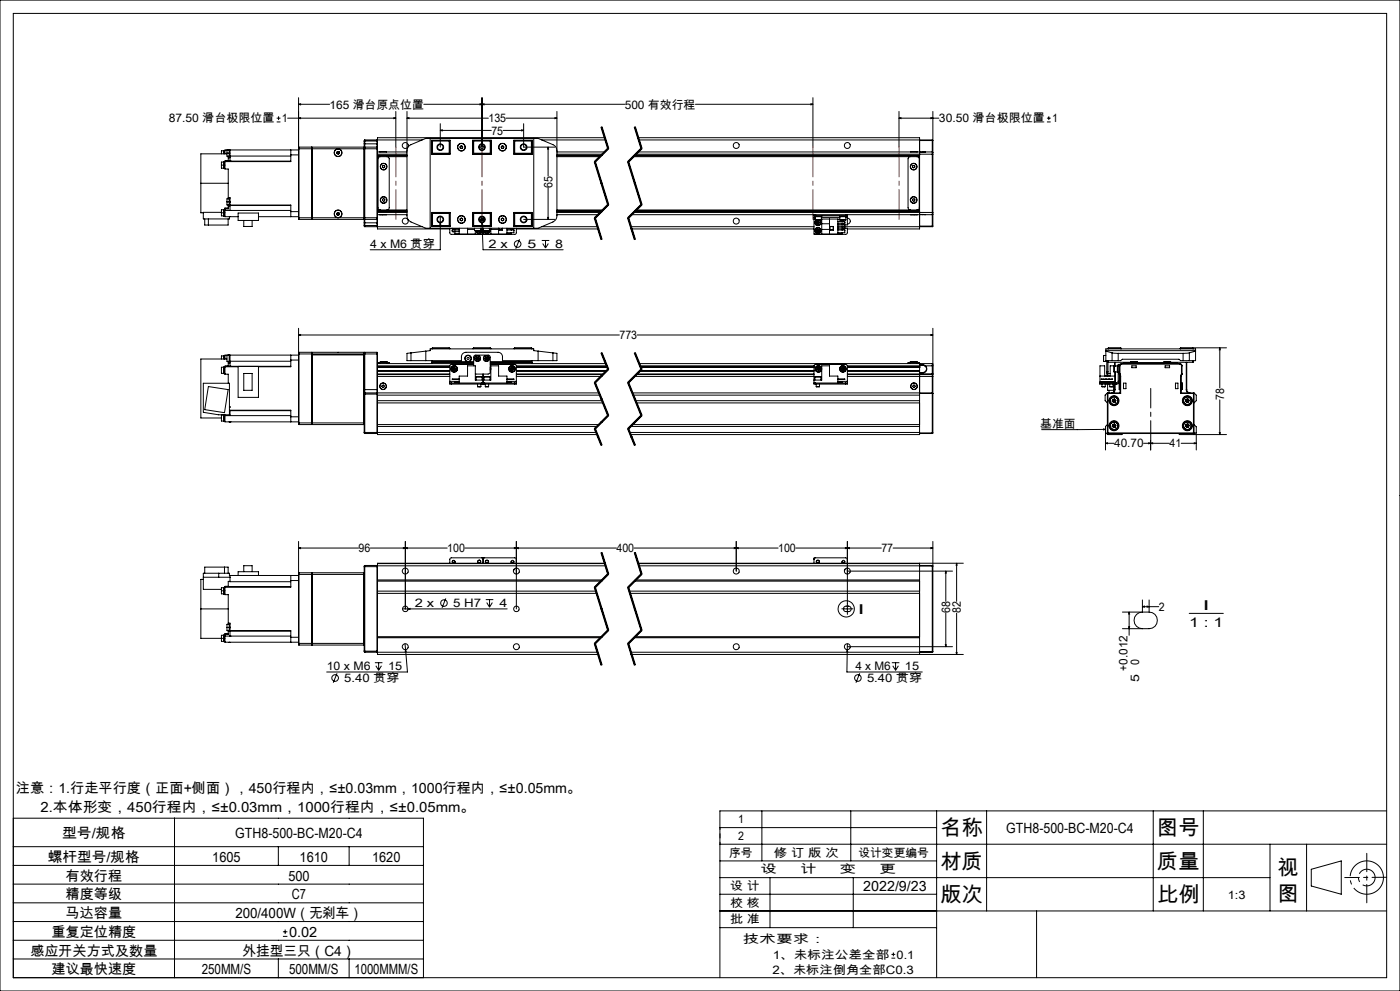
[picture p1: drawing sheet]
<svg xmlns="http://www.w3.org/2000/svg" width="420mm" height="297mm" viewBox="0 0 420 297" stroke-linecap="round" stroke-linejoin="round" font-family="sans-serif">
<g fill="none" stroke="#000" stroke-width=".3">
<path d="M0 0h420v297h-420zM4 4h412v289h-412zM83 36.5h1.1M83 35.4h1.1M83.6 34.9v1.1M86.3 35.4h32.4M89.6 31.3l.6-.2v.3zM89.6 29.3v36M89.6 31.3h9.3M89.6 35.4l.6-.1v.3zM118.1 35.3l.6 .1-.6 .2zM118.7 33.4v10.7"/>
<path d="M122.1 35.4l.6-.1v.3zM122.1 33.4v31.6l.3 .8 .9 .7 4.4 1.9h33.7l4.5-1.9 .6-.4 .4-.7 .2-.7v-31.3M122.1 35.4h24.4M127.1 31.3h60.3M132.1 39.1l.6-.2v.3zM132.1 37.1v7M132.1 39.1h15.3M144 31.1l.6 .2-.6 .1zM144.6 31.3l.6-.2v.3zM144.6 29.3v14.8M151 39.1h6.1M151.8 35.4h15.3"/>
<path d="M156.5 38.9l.6 .2-.6 .1zM157.1 37.1v7h9.3M166.5 35.3l.6 .1-.6 .2zM180.3 38.1l2 6.5M180.5 38.1l2 6.4-4 4 4 12.8-4 4 2 6.5M180.6 38l1 3.2M190.3 38.1l2 6.5M190.5 38.1l2 6.4-4 4 4 12.8-4 4 2 6.5M190.6 38l2 6.4M208.6 31.3h35.3M243.3 31.1l.6 .2-.6 .1zM243.9 29.3v14.8"/>
<path d="M269.7 35.4l.6-.1v.3zM269.7 35.4h12M269.7 33.4v10.7M279.3 35.3l.6 .1-.6 .2zM279.9 33.4v12.3M314.1 36.5h1.1M314.1 35.4h1.1M314.6 34.9v1.1M60.3 54.9v8.9h.7M60.3 54.9h8.2M66.4 49.5v.9h.7M66.4 49.5h1.1"/>
<path d="M67.1 48.6h-.7v.9M67.1 45.1v1M67.3 48.5v2h.2M67.3 45.1v1M67.5 48.5h-.4v2h.2M67.5 45.1l-1.1 .1v.9M68.1 46.1h-7.8v8.8M68.1 45.9v.9h.7M68.1 45.9h.9M68.5 59.2h.5v1.3M68.5 59.2v.4M68.5 47.3v.9h-1"/>
<path d="M68.5 46.8v.5M68.5 44.9v.1M68.5 47.3h.5M68.8 59.6h-.7v.9M68.8 44.9v2h.2M68.8 45h-.7v.9M69 59.5h-.2v2h.2M69 48.3h.1M69 47.3v1M69 44.9v1.9M69 46.8v.5M69 46.8h18.2"/>
<path d="M87.2 46.4h2.4M87.2 44.9v1.5M87.2 46.4v2h-19.7M87.2 48.3h-19.7v2.4h1v8.5M89.6 44.9h-22.1v1.2M89.7 44.1v21.7M89.7 44.1l-.1 .5h23.6M89.7 44.1h3.8M93.5 44.1v21.7M93.5 44.1l.1 .1M93.6 44.2v.4M93.6 44.6v20.7"/>
<path d="M93.6 44.2h.1M93.6 44.6v-.5h15.6v21.7h-15.6v-.5M101.1 45.6v.4M101.1 46l.4 .1M101.4 45.4l.3 .1M101.4 45.4l-.3 .2M101.7 45.5l.1 .4M101.8 45.9l-.3 .2M109.2 44.2h.1M109.3 44.3v21.3M109.3 43.1v1.1M109.3 44.2v.1"/>
<path d="M109.3 42.3h3.9M109.3 43.1h3.9M109.4 44.1v21.7M109.4 41.9v2.2M109.4 44.1h3.7M109.4 41.9l-.1 1.2M109.4 41.9h3.7M109.4 44.1l-.1 .2M113.1 44.1v21.7M113.1 41.9v2.2M113.1 44.1l.1 .2M113.1 41.9l.1 .2"/>
<path d="M113.2 44.3v.3M113.2 44.6v20.7M113.2 47h8.9M113.2 46.6h8.9M113.2 45.5h8.9M113.2 41.9h13.4M113.2 46.2h8.9M113.9 45.5h2M114.1 47l-.4 .1-.3 .4v14.9l.3 .4 .4 .1M114.8 49.7l.3-.1 .3 .2v.4l-.4 .1-.3-.2zM114.8 59.7l.4-.2 .3 .3-.1 .4-.4 .1-.3-.3zM116.1 47l.5 .1 .2 .5v14.7l-.2 .5-.5 .1"/>
<path d="M122.1 45.2l.3-1.1 .6-.6 4.7-2h33.7l4.8 2 .6 .6 .3 1.1M129 41.5v26.9M129.5 45.5h.1M129.5 42h5.5v4.2h-5.5zM129.6 42.3v3.9M129.6 42.3h5.2M129.8 42.1v4M129.8 42.1h5.2M129.8 46.1h5.2M129.8 42.1l-.2 .2M134.8 42.3l.1-.2v4l-.1-.2M134.8 45.9h-5.2l.2 .2"/>
<path d="M134.8 42.3v3.6M138.1 44.3l.3 .2M138.1 43.9v.4M138.4 43.7l.3 .2M138.4 43.7l-.3 .2M138.7 44.3l-.3 .2M138.7 43.9v.4M141.8 42h5.6v4.2h-5.6zM141.8 42.1h5.6M141.8 46.1h5.6M142.1 42.3v3.6M142.1 42.3l-.2-.2v4l.2-.2"/>
<path d="M142.1 45.9h5M142.1 42.3h5M147.1 42.3l.1-.2v4l-.1-.2M147.1 42.3v3.6M150.4 44.3l.3 .2M150.4 43.9v.4M150.7 43.7l.4 .2M150.7 43.7l-.3 .2M151.1 44.3l-.4 .2M151.1 43.9v.4M154.2 42h5.5v4.2h-5.5zM154.2 42.1h5.2"/>
<path d="M154.2 46.1h5.2M154.4 42.3v3.6M154.4 42.3l-.1-.2v4l.1-.2M154.4 45.9h5.2l-.2 .2M154.4 42.3h5.2M159.4 42.1v4M159.4 42.1l.2 .2M159.6 42.3v3.9M159.6 45.5h.1M160.1 41.5v26.9M162.5 41.9h19.1M164.4 44.1v8.7"/>
<path d="M164.4 56.3v9.5M164.4 44.1l.2 .6h-.3zM167.1 47h12.9M167.1 46.6h13.2M167.1 45.5h14.3M167.1 46.2h13.7M167.1 46.6h13.3M178.3 48.6l4 12.8M178.6 48.4l4 12.9M181.4 41.3h-68.2v3M181.6 41.2l1 3.2zM182.3 44.4l-4 4"/>
<path d="M182.6 44.6l-4 4M188.3 48.6l4 12.8M188.6 48.4l4 12.9M190 47h85.9M190.3 46.6h85.6M190.4 46.6h85.5M190.7 46.2h89M191.4 41.3h84.5v4.9M191.4 45.5h85.5M191.6 41.9h88.1M192.3 44.4l-4 4M192.6 44.6l-4 4"/>
<path d="M273.1 47l-.5 .1-.2 .5v14.7l.2 .5 .5 .1M273.3 45.5h-.1M273.3 45.5h1.9M273.8 49.7l.3-.1 .4 .2-.1 .4-.3 .1-.3-.2zM273.9 59.7l.3-.1 .3 .3-.2 .4h-.3l-.3-.3zM275.1 47l.4 .1 .3 .4v14.9l-.3 .4-.4 .1M275.9 46.2v17.5M275.9 42.1h3.8M276.9 45.6h-1v.6M276.9 45.5h.7M276.9 45.5v.1M277.6 45.5l-.7 .1"/>
<path d="M277.6 45.5h2.1M279.7 46.2h.2M279.7 45.5v.7M279.7 45.5l.2 .2M279.7 41.9v.2M279.7 41.9l.2 .1-.2 .1M279.7 42.1v3.4M279.7 46.2v17.5M279.9 45.7v.5M279.9 46.2v17.5M61.4 65.6v1.8h7v-1.8M62.5 65.6v1.8"/>
<path d="M66.4 63.8v.9h.7M66.4 63.6h-5.4v2h7.8v-.7h.2M66.4 63.8h1.1M67.1 62.9h-.7v.9M67.3 62.8v2M67.5 62.8h-.4v2h.4M67.5 63.1h19.7M68.1 60.5v.9h.7M68.1 60.5h.9M68.5 61.7v.9h-1M68.5 62.3h-1v2.6h3.9M68.5 61.4v.3"/>
<path d="M68.5 61.7h.5M69 60.5v1M69 61.5v.1M69 63.1h.1M69 61.7v1.4M69 60.5h.1M69 61.6v.1M69 61.5h18.2v1.9M69 61.6h18.2M71.4 63.8h6.1v2.3h-6.1zM73.1 66.1v1.8h2.5v-1.8M77.5 64.9h12.1"/>
<path d="M87.2 63.4v1.5M87.2 63.4h2.4M89.6 65.3l.1 .5M89.6 65.3h23.6M89.7 65.8h3.8M93.6 65.3v.4M93.6 65.7h.1M93.6 65.7l-.1 .1M101 64.1l.2 .3M101.2 64.4h.4M101.3 63.7l.3 .1M101.3 63.7l-.3 .4"/>
<path d="M101.6 63.8l.2 .3M101.8 64.1l-.2 .3M109.2 65.7h.1M109.3 65.7v1.1M109.3 65.6v.1M109.3 66.8l.1 1.1M109.3 67.5h3.9M109.3 65.6l.1 .2M109.3 66.8h3.9M109.4 65.8v2.1M109.4 65.8h3.7M109.4 67.9h3.7"/>
<path d="M113.1 65.8v2.1M113.2 65.3v.3M113.2 65.6v3h21.7M113.2 62.9h8.9M113.2 63.2h8.9M113.2 64.3h8.9M113.2 67.9h13.4M113.2 63.7h8.9M113.2 63.3h8.9M113.2 65.6l-.1 .2M113.2 67.8l-.1 .1M113.9 64.3h2"/>
<path d="M129.5 64.3h.1M129.5 63.7h5.5v4.2h-5.5zM129.6 63.7v3.9M129.6 67.6h5.2M129.6 67.6l.2 .2M129.8 63.8v4M129.8 67.8h5.2M129.8 63.8h5.2M129.8 63.8l-.2 .1h5.2M132.1 66.6l.1 .6h-.3zM132.1 64.9v10h-21M134.8 63.9l.1-.1v4l-.1-.2"/>
<path d="M134.8 63.9v3.7M134.9 68.4v1.4l.4 .4h19.2l.4-.4v-1.4M135.7 68.4v.2h2.1M135.9 69.4h.4M136.5 68.6v.3a.41 .41 0 0 0-.4-.3 .41 .41 0 0 0-.4 .3M136.5 69.4v.7h1.3M137.8 68.4v1.8M137.8 68.9h-2.1v.5h2.1M138.1 66l.3 .1M138.1 65.6v.4M138.4 65.4l.3 .2M138.4 65.4l-.3 .2"/>
<path d="M138.7 66l-.3 .1M138.7 65.6v.4M140.3 68.4v1.8M140.3 68.8h2M141.8 63.7h5.6v4.2h-5.6zM141.8 67.8h5.6M141.8 63.8h5.6M142.1 63.9v3.7M142.1 67.8v.1M142.1 63.9l-.2-.1v4l.2-.2M142.1 63.9h5M142.1 67.6h5"/>
<path d="M142.3 69.1h.1M142.3 69.1h1.8M142.3 68.4v.7M142.6 69.1v1.1M142.8 67.8v.1M143.3 69.1l.1 .3M143.4 69.4l.5 .2M143.7 69.1l-.3 .3M143.8 69.1l.1 .5M143.9 69.1l.4 .1M144.1 69.1h-1.7M144.1 68.4v.7"/>
<path d="M144.1 68.9l.2 .3M144.2 65.9h.3M144.2 66l.3 .2M144.3 69.2l-.4 .4M144.3 66l.1 .1M144.3 68.4a.88 .88 0 0 1-.2 1.4 .88 .88 0 0 1-1.3-.7 .9 .9 0 0 0 1.3 .8 .9 .9 0 0 0 .3-1.5M144.5 65.9h-.3M144.5 65.6h.5M144.5 65.4v.5M144.6 64.9v1.7M144.6 66.6l.2 .6h-.3zM144.6 66.6l.3 8.3h24"/>
<path d="M144.7 70.2h-.3M144.9 65.5v.5M144.9 68.4v1.8M145 69.1h.1M145 69.1h1.8M145 68.4v.7M145.2 70.2h.2M145.2 69.1l.2 .5M145.7 69.1v.3M145.7 69.4l.5 .2M146 69.1l-.3 .3M146.1 69.1l.1 .5"/>
<path d="M146.2 69.1l.3 .2M146.4 67.8v.1M146.5 69.1v.2M146.5 69.3l-.3 .3M146.8 69.1h-1.7M146.8 68.5a.9 .9 0 0 1-.2 1.3 .9 .9 0 0 1-1.2-.2M146.8 68.6a.88 .88 0 0 1-.2 1.2 .88 .88 0 0 1-1.2-.2M146.8 68.4v.7M147.1 63.9l.1-.1v4.1M147.1 63.9v3.7M147.1 67.8v.1M147.1 67.6l.1 .2"/>
<path d="M147.2 68.4v1.8M147.2 68.8h2.4M149.6 68.4v1.8M149.6 68.4v.5h1.1v-.5M149.7 68.4v.5M150.4 66l.3 .1M150.4 65.6v.4M150.7 65.4l.4 .2M150.7 65.4l-.3 .2M151.1 66l-.4 .1M151.1 65.6v.4M152.1 68.4v1.8"/>
<path d="M152.1 68.9h2.1v.8h-2.1M153.4 68.6v.3a.41 .41 0 0 1 .3-.3 .41 .41 0 0 1 .4 .3M153.4 69.7v.4h-1.3M154.2 69v.2M154.2 63.7h5.5v4.2h-5.5zM154.2 68.4v.2h-2.1M154.2 67.8h5.2M154.2 63.8h5.2M154.4 63.9v3.7M154.4 63.9l-.1-.1v4l.1-.2M154.4 67.6h5.2M154.9 68.6h24.6"/>
<path d="M155.9 71.7l-1.2 2.8M157.1 65.8h9.3M159.4 63.8v4M159.4 63.8l.2 .1h-5.2M159.6 67.6l-.2 .2M159.6 63.7v3.9M159.6 64.3h.1M162.5 67.9h16.7M162.5 72.1h2.3M162.8 73l.9 1.3M163.7 72.1v2.2M164.3 65.2h.3l-.2 .6z"/>
<path d="M164.5 73l-.8 1.3M167.1 62.9h13.8M167.1 63.2h13.5M167.1 64.3h12.4M167.1 63.7h13M167.1 63.3h13.4M178.3 65.4l2 6.4M178.6 65.3l2 6.4M182.3 61.2l-4 4M182.6 61.5l-4 4M188.3 65.4l2 6.4M188.6 65.3l2 6.4"/>
<path d="M189.2 67.9h55M189.4 64.3h54.8M189.4 68.6h54.8M190.1 63.7h89.6M190.5 63.3h85.4M190.6 63.2h85.3M190.9 62.9h85M192.3 61.2l-4 4M192.6 61.5l-4 4M244.2 64.3h.5M244.2 64.7h.5M244.2 64.7v.5"/>
<path d="M244.2 65.2v5h9.6l.4-.3v-1.5h-.8M244.2 64.3v.4M244.2 65.6h.4M244.2 65.2h.4M244.4 70.2h.3M244.5 64.7v.2h2v-.2M244.6 65.9h.1M244.6 65.9h1.8M244.6 64.9v1M244.7 65.9h1.7M244.7 64.3v.4M244.7 64.3h9"/>
<path d="M244.7 64.7h9M244.9 66.8l.2 .4M244.9 68.9v.5M244.9 68.9l.9 .4M244.9 69.4l.5 .2M245 65.9l-.5 .9M245 65.9l-.3 .3-.2 .6M245.1 66.3l-.2 .5M245.1 66.3l.3 .4M245.1 67.2h.5M245.3 68.6l-.4 .3M245.3 68.6l.5 .2"/>
<path d="M245.3 68.6l.1 1M245.4 66.7l-.3 .5M245.4 66.7l.2 .5M245.6 66.3h-.5M245.6 66.3l.3 .4M245.6 66.3l-.2 .4M245.7 65.9a.87 .87 0 0 1 .2 1.5 .87 .87 0 0 1-1.4-.6M245.8 65.9a.9 .9 0 0 1 .1 1.6 .9 .9 0 0 1-1.4-.7M245.8 68.8v.5M245.8 68.8l-.9 .6M245.8 69.3l-.4 .3M245.9 66.7l-.3 .5"/>
<path d="M245.9 66.7l-1 .1M246.4 65.9h.1M246.4 65.6h5v4.6M246.4 64.9v1M246.4 65.2h5.6M246.5 65.6v4.6M246.5 67.1h2.3M246.5 68.8h2.3M248.8 65.6v4.6M248.9 67.9h1.1v1h-1.1zM250 67.9v1M251.4 66.4h2v.5"/>
<path d="M251.4 67.2h2v.5h-2M251.4 68.1h2v.5h-2M251.4 68.9h2M251.4 66.9h2M251.4 65.7h.6M251.8 64.7v.2h2.1v-.2M252 65.9h1.7M252 65.9h1.8M252 64.9v1M252.6 68.6v.3a.43 .43 0 0 1 .4-.3 .43 .43 0 0 1 .4 .3M252.6 65.9v.5M252.6 67.7v.4"/>
<path d="M252.6 69.7v.4h-1.2M252.6 67.9h27.1M252.8 66.4h.5M253.4 66.9a.43 .43 0 0 1-.4 .3 .43 .43 0 0 1-.4-.3v.3M253.4 66.6v.2M253.4 69v.2M253.4 68.9v.8h-2M253.7 64.3h.5M253.7 64.7h.5M253.7 64.3v.4M253.8 65.9h-.1M253.8 64.9v1"/>
<path d="M253.8 65.2h.4M254.2 64.3h22.7M254.2 65.4a.9 .9 0 0 1 .9 .9 .9 .9 0 0 1-.9 .9M254.2 64.7v.5M254.2 64.3v.4M254.2 65.2v2.2h-.8M273.2 64.3h.1M275.2 64.3l-1.9 .1M275.9 63.7v4.9h-21.7M275.9 63.7v.6h1M275.9 67.8h3.8M276.9 64.3h.7"/>
<path d="M276.9 64.3h.1M277.6 64.3h2.1M279.7 63.7h.2M279.7 63.7v.6M279.7 67.8h.2M279.7 67.8v.1M279.7 64.3v3.5M279.9 63.7v.5M279.9 64.2l-.2 .1M279.9 67.8l-.2 .1M279.9 64.2v3.6M89.6 98.4v28.3"/>
<path d="M279.9 98.4v13.6M62.5 115.8l5.9 1-1.1 6.9-5.9-.9zM67.1 110.1h-.7v1.8h.7M67.1 106.7h-.7v.9M67.3 110v2M67.3 106.6v1M67.5 109.9h3.9M67.5 110h-.4v2h.4M67.5 106.6h-.4v1M68.1 107.6h-7.8v17.7h6.1M68.5 108.8v.9h-1M68.5 108.3v.5"/>
<path d="M68.5 106.4v.1M68.5 108.8h.5M68.8 106.4v2h.2M68.8 106.5h-.7v1.8h.7M69 109.8h.1M69 108.8v1M69 106.4v1.9M69 108.3v.5M69 108.3h18.2M71.4 109.8v9.3h6.1v-9.3M73.1 111.9h2.5v5.1h-2.5zM87.2 106.4v1.5"/>
<path d="M87.2 107.9v2h-9.7M87.2 109.8h-19.7v2.3h1v2.8M87.2 107.9h2.4M89.6 106.4h-22.1v1.2M89.6 100.4l.6-.1v.2zM89.6 100.4h96.2M89.7 105.6v21.6M89.7 105.6l-.1 .5h23.6M89.7 105.6h3.8M93.5 105.6v21.6M93.5 105.6l.1 .5M93.6 106.1v21.1"/>
<path d="M93.6 106.1v-.5h15.6v.7h-15.6M109.3 117.9v11.8l.1 .2M109.3 118.2h3.9M109.3 116.8h3.9M109.4 105.6v12.2M109.4 105.6l-.1 .2v12.1M109.4 117.8l-.1 .1M109.4 117.8h3.7M109.4 105.6h3.7M109.4 117.8v12.1M113.1 105.6v12.2M113.1 105.6l.1 .5"/>
<path d="M113.1 117.8v12.1M113.1 117.8l.1 .1M113.2 116.8v1M113.2 117.8v12.4h65.9M113.2 118.4h66.8M113.2 117.8h66.5M113.2 109h28.9M113.2 110h21.7M113.2 111.2h21.7M113.2 110.1h21.7M113.2 111.1h21.7M113.2 109.6h21.7"/>
<path d="M113.2 112.1h21.7M113.2 112.3h21.7M113.2 112.8h21.7M113.2 109.9h21.7M113.2 106.1v10.7M113.4 109v-.3h3.4v.3M114.1 108.4h2M114.1 108.4v.6M114.1 108.7h1.9M114.7 115.5l.3-.1 .3 .3-.1 .3-.4 .1-.3-.3zM116.1 108.4v.6M123.3 108.1h15.1v-1.2a1.33 1.33 0 0 1 1.4-1.3h9.6a1.33 1.33 0 0 1 1.3 1.3v1.2h15.2"/>
<path d="M123.3 105.8l-1.2 .1v2.2h1.2M123.3 105.8v2.3M127.7 105.2v2.9M127.7 105.2l1.3-.1v-.5h31.1v.5l1.3 .1M127.7 105.2l-4.4 .6M129.6 104.4h5.3M129.6 104.4v.2M129.6 108.1v.9M129.8 104.2h5l.1 .2M129.8 108.4l-.2 .2h12.5M129.8 104.2v.4M129.8 108.1v.3"/>
<path d="M129.8 104.2l-.2 .2M129.8 108.4h12.3M134.9 114.8v.3h.5M134.9 114.8h.5M134.9 114.3v.5M134.9 114.3h2.9M134.9 104.4v.2M135.4 114.8h9M135.4 115.1h9M135.4 114.8v.3M135.7 110.7l.4 .4M135.9 110.2l-.2 .5"/>
<path d="M135.9 110.2l.3 .4M136.2 110.6l-.1 .5M136.2 110.6l.4 .3M136.4 110.1l-.5 .1M136.4 110.1l.3 .4M136.4 110.1l-.2 .5M136.6 110.9l-.5 .2M136.7 110.5l-.1 .4M136.7 110.5l-1 .2M137.8 114.8v-2.1h2.5v-3.1h2.3v4.3h4.6v-4.3h2.4v3.1h2.5v2.1M137.8 114.4h-1.3v.2h1.3M137.8 113.6h-2.1l2.1 .1"/>
<path d="M141.9 104.4l.2-.2h5l.1 .2M141.9 104.4h5.3M141.9 104.4v.2M142.1 109.2l-6.9 .1-.3 .3v4.7M142.1 109.6v-2.6l.4-.5 4-.1 .5 .3 .1 4.8-.2 .4-.5 .2h-3.8M142.8 107.5l.2 .4M142.8 113h1.8M142.8 113v.9M142.9 112.9l1.7 .1M142.9 112.9h.1M143 107h.5M143 107l-.2 .5"/>
<path d="M143 107l.3 .4M143.3 115.9h1M143.3 115.1v.8M143.3 107.4h.5M143.3 107.4l-.3 .5M143.3 107.4l.2 .4M143.3 107.4l-.5 .1M143.5 107l.3 .4M143.5 107l-.2 .4M143.5 107.8l-.5 .1M143.8 107.4l-.3 .4M144.3 115.1v.8"/>
<path d="M144.4 114.8h1M144.4 115.1h.5M144.4 114.8v.3M144.6 113v.9M144.9 115.1h.5M144.9 112.1v3M145.2 112.9v.1M145.2 112.9h.2M145.2 113h.2M145.2 113v.9M145.4 112.9h1.6M145.4 114.8h9"/>
<path d="M145.4 115.1h9M145.4 114.8v.3M145.4 107.5l.3 .4M145.6 115.9h1M145.6 115.1v.8M145.7 107h.5M145.7 107l-.3 .5M145.7 107l.2 .4M145.9 107.4l-.2 .5M145.9 107.4l.3 .4M145.9 107.4h.5M145.9 107.4l-.5 .1"/>
<path d="M146.2 107l.2 .4M146.2 107l-.3 .4M146.2 107.8l-.5 .1M146.4 107.4l-.2 .4M146.6 115.1v.8M147 113h.1M147 113v.9M147.1 110l.1 .5-.1 .6M147.1 109.2l7.5 .1 .3 .3v4.7M147.1 110.2v.7M147.1 110.3v.5M147.1 109h34.6"/>
<path d="M147.1 108.4h12.3M147.2 104.4v.2M152.1 114.4h1.3v.2h-1.3M152.1 113.6h2.1l-2.1 .1M152.1 114.3h2.8M153.1 110.3l.1 .5M153.1 110.3l.5 .3M153.2 110.8l.4 .3M153.6 110.1l-.5 .2M153.6 110.1l.4 .2M153.6 110.1v1M153.6 110.6l-.4 .2"/>
<path d="M153.6 110.6l.4 .2M154 110.3v.5M154 110.3l-.4 .3M154 110.8l-.4 .3M154.3 104.4h5.3M154.3 104.4v.2M154.4 114.8h.5M154.4 114.8v.3M154.9 114.8v.3h-.5M154.9 114.3v.5M154.9 110h27.2M154.9 111.2h27.1"/>
<path d="M154.9 110.1h27.3M154.9 111.1h27.2M154.9 109.6h27.1M154.9 112.1h26.1M154.9 112.3h26M154.9 112.8h25.4M154.9 109.9h27.2M154.9 111.2h27M159.4 104.2h-5l-.1 .2M159.4 108.4l.2 .2h-12.5M159.4 104.2v.4M159.4 108.1v.3"/>
<path d="M159.4 104.2l.2 .2M159.6 104.4v.2M159.6 108.1v.9M161.4 105.2v2.9M161.4 105.2l4.5 .6M165.9 105.8l1.2 .1v2.2h-1.2M165.9 105.8v2.3M178.3 114.7l4 9.9M178.6 114.6l4 9.8M180.3 105.8l2 4.9M180.5 105.8l2 4.9-4 4 4 9.8-4 4 2 4.9M180.6 105.7l1 2.5"/>
<path d="M181.6 108.2l1 2.4zM182.3 110.6l-4 4M182.6 110.8l-4 4M188.3 114.7l4 9.9M188.6 114.6l4 9.8M189.7 117.8h90M190 118.4h85.9M190.3 105.8l2 4.9M190.3 112.8h53.9M190.5 105.8l2 4.9-4 4 4 9.8-4 4 2 4.9M190.6 105.7l2 4.9M190.9 112.3h53.3"/>
<path d="M191.1 112.1h53.1M191.1 100.4h88.8M191.7 109h88M191.9 111.2h52.3M192 111.2h52.2M192 109.6h52.2M192.1 111.1h52.1M192.1 109.9h52.1M192.2 110h52M192.2 110.1h52M192.3 110.6l-4 4M192.6 110.8l-4 4"/>
<path d="M244.2 114.8h.5M244.2 113.9h2.3v-4.3h2.3v3.1h2.6v2.1M244.5 113v.9M244.5 113h.1M244.5 112.9v.1M244.5 112.9h.2M244.6 113h1.7M244.7 112.9l1.6 .1M244.7 114.8v.3M244.7 114.8h9M244.7 115.1h9M244.9 115.9h1"/>
<path d="M244.9 115.1v.8M245.1 110.8l.4 .3M245.1 110.3v.5M245.1 110.3l.8 .5M245.6 110.1l-.5 .2M245.6 110.1l.4 .2M245.6 110.1l-.1 1M245.9 115.1v.8M245.9 110.8l-.4 .3M246 110.3l-.1 .5M246 110.3l-.9 .5M246.3 113v.9"/>
<path d="M251.4 114.4h1.2v.2h-1.2M251.4 113.6h2l-2 .1M251.4 114.3h2.8M252.4 110.3v.5M252.4 110.3l.9 .5M252.4 110.8l.5 .3M252.8 110.1l-.4 .2M252.8 110.1l.5 .2M252.8 110.1l.1 1M253.3 110.3v.5M253.3 110.3l-.9 .5M253.3 110.8l-.4 .3"/>
<path d="M253.7 114.8h.5M253.7 114.8v.3M254.2 109.6h21.7M254.2 109.9l21.7 .1M254.2 111.2h21.7h-21.7M254.2 114.3v-4.6l-.3-.4-9.2-.1-.5 .4v5.5h.5M254.2 114.8v.3h-.5M254.2 114.3v.5M254.2 110h21.7M254.2 110.1h21.7M254.2 111.1h21.7M254.2 112.3h25.5"/>
<path d="M254.2 112.8h25.5M272.4 109v-.3h3.4v.3M273.1 108.4h2M273.1 108.4v.6M273.2 108.7h1.9M274 115.4h.4l.2 .4-.2 .3h-.4l-.2-.4zM275.1 108.4v.6M275.9 109.6v20.6h-86.7M275.9 110h.1M275.9 117.9h3.8M275.9 111.8h1M275.9 111.7h1"/>
<path d="M275.9 109.5h1M276.9 109.3h-1v-.3v.6M276.9 109.5l.6 .2M276.9 109.3l.7 .3M276.9 109.3v.2M276.9 111.7v.1M277.5 109.7a1.09 1.09 0 0 1 .4 1.2 1.09 1.09 0 0 1-1 .8M277.6 109.6a1.19 1.19 0 0 1 .4 1.4 1.19 1.19 0 0 1-1.1 .8M277.6 109.6h2.1M277.6 109.6l-.1 .1M279.3 100.3l.6 .1-.6 .1zM279.7 117.8v.1"/>
<path d="M279.7 117.8l.2 .1h-.2M279.7 109v.6M279.7 109l.2 .1v.5h-.2M279.7 112h.2M279.7 112v.3M279.7 112.8h.2M279.7 112.3v.5M279.7 109.6v2.4M279.7 112.8v5M279.7 117.9v11.8M279.7 112l-25.5 .1M279.9 112.1l-.2 .2"/>
<path d="M279.9 112v.1M279.9 112.1v.7M279.9 112.8v16.9M330 112.7h4.5M330.1 114.4h4.3v.2h-4.3zM330.4 113.6l.8 .1zM330.4 114.8h-.5v.3h.5M330.4 114.8h4.6M330.4 115.1h1.4M330.4 114.8v.3M330.6 115.9h1M330.6 115.1v.8"/>
<path d="M331 108.3h.1M331.1 106.5l-.1 1.8M331.1 106.5v1.8M331.1 108.3h.9M331.1 106.5h.7M331.6 113.6l.5 .1zM331.6 115.1v.8M331.8 115.1h.9M331.8 114.8v.3M331.8 105.1h26.9M331.8 105.2l1.8 .6M332 111.4v.7h.4v-.7"/>
<path d="M332 111.4h.4M332 108.1v3.3M332.2 117.9l.1-.1 .1 .1M332.2 117.9h.2M332.2 117.9v11.8M332.3 115.1v1.9h1.8M332.3 112.1v.5M332.4 117.9h3.8M332.4 111.9h.7M332.4 104.4h4M332.4 104.4v.2M332.4 108.1v3.3"/>
<path d="M332.4 117.9v11.8M332.4 108.4l.1 .2M332.4 113.6l.5 .1zM332.5 104.2h3.7M332.5 108.6h6.7M332.5 104.2v.4M332.5 108.1v.5M332.5 104.2l-.1 .2M332.7 117v.8M332.7 115.1h2.3M332.7 114.8v.3M332.9 115.9h1"/>
<path d="M332.9 115.1v.8M333.3 113.6l.5 .1zM333.6 105.8l1.9 .1M333.6 108.1h1.9M333.6 108.1h-1.8v-3.5h26.9v3.5h-1.9M333.6 105.8v2.3M333.8 119.7l-.1 .5M333.8 119.7l.4 .4M333.9 115.1v.8M334.1 115.1v2.4M334.2 109.7h.1M334.2 111.4v.1"/>
<path d="M334.2 109.7v1.7M334.2 111.5h1M334.4 116.8a.96 .96 0 0 1-1 1M334.4 116.8h.1M334.4 119.6l.4 .4M334.4 119.6l-.6 .1M334.4 119.6l-.2 .5M334.4 108.6v1M334.4 115.1v1.7M334.5 109.6v.1M334.5 111.5v3.3M334.5 116.8l-.5 1"/>
<path d="M334.5 108.6v1.1M334.5 115.1v1.7M334.8 120l-.2 .5M334.8 120l-.6 .1M335 114.8v.3M335.2 109.7l-2.1-.1v3h-1.7v-3h-1.4v5.2M335.5 109.6h-.3v1.9h.3M335.5 114.3l-.5 .5M335.5 114.3h.3M335.5 108.1h.7l.5-.4h17l.5 .4h.7M335.5 109.7h.3M335.5 105.9v2.2"/>
<path d="M335.5 109.7v4.6M335.5 105.9h19.4M335.8 114.8v2M335.8 114.8h.1M335.8 112.1l.1 .2M335.8 109.6v-.4h-.3v.5M335.8 114.3a.79 .79 0 0 1-.8 .8M335.8 112l.1 .3M335.8 112h.2M335.8 109.6h.2M335.8 116.8h.2M335.8 114.8h.2"/>
<path d="M335.8 109.6v4.7M335.9 112.3l.1 .5M336 114.8h.1M336 112v.1M336 112.1l.2 .7M336 112.1l-.1 .2M336 114.8v2M336 109.6v2.4M336 116.7v.1M336 112.8h.2M336 117.8l.2 .1M336 117.8h-3.8l-.7 .6v1.7l.7 .7"/>
<path d="M336 112.8v5M336.2 104.2v.4M336.2 112.8v5.1M336.2 104.2l.2 .2M336.4 104.4v.2M336.5 109v.1M336.5 109.1l-.5 .5M336.5 109l-.5 .1-.2 .5M336.5 109h17.4M336.5 109.1h17.4M337 114.8h.8v1.7h-.8zM337.9 108.7h-.7v.3"/>
<path d="M337.9 108.7h14.6M337.9 108.7v.3M339.2 108.6l.1 .1M339.2 108.4h2M339.2 108.6h2M339.2 108.4v.3M339.5 109.6h1.4v.6h-1.4zM341.2 108.6v.1M341.2 108.4v.2M349.2 108.6l.1 .1M349.2 108.4h2M349.2 108.6h2"/>
<path d="M349.2 108.4v.2M349.5 109.6h1.4v.6h-1.4zM351.2 108.6v.1M351.2 108.6h6.7M351.2 108.4v.3M352.5 108.7h.7v.3M352.5 108.7v.3M352.6 114.8h.8v1.7h-.8zM353.9 109.1l.5 .5M353.9 109v.1M353.9 109l.6 .3 .1 .3M354 104.4h4"/>
<path d="M354 104.4v.2M354.2 112.8h.2M354.2 117.9h3.8M354.2 104.2v.4M354.2 112.8v5.1M354.2 104.2l-.2 .2M354.4 116.7v.1M354.4 117.8l-.2 .1M354.4 117.8h3.8l.7 .6v1.7l-.7 .7M354.4 112.8v5M354.4 112.1l.1 .2M354.4 112.1l-.2 .7"/>
<path d="M354.4 114.8h.1M354.4 112v.1M354.4 112h.2M354.4 109.6h.2M354.4 114.8v2M354.4 116.8h.2M354.4 114.8h.2M354.4 109.6v2.4M354.5 112.3l-.1 .5M354.6 114.8v2M354.6 112.1l-.1 .2M354.6 112l-.1 .3"/>
<path d="M354.6 109.6v2.5M354.9 108.1h1.9M354.9 105.9v2.2M355.8 119.7l-.2 .5M355.8 119.7l.8 .8M355.9 116.8l.2 .6 .3 .4M355.9 116.8h.1M355.9 108.6v8.2M356 116.8a1.02 1.02 0 0 0 1 1M356 108.6v8.2M356.4 119.6l.4 .4M356.4 119.6l-.6 .1"/>
<path d="M356.4 119.6l-.2 .5M356.8 120l-.2 .5M356.8 120l-.6 .1M356.8 105.8l-1.9 .1M356.8 105.8v2.3M357.9 108.1v.5M358 117.9h.2M358 117.9v-.1l.2 .1M358 104.4l-.1-.2v.4M358 104.4v.2M358 108.1l-.1 .5M358 117.9v11.8"/>
<path d="M358.2 117.9v11.8M358.7 105.2l-1.9 .6M365.9 104.2v12.1M365.9 119.8v10.4M365.9 104.2l.2 .6h-.3zM367.9 104.2h-13.7M66.4 125.3v.9h.7M66.4 124.4v.9M67.1 124.3v2h.4M67.3 124.3v2M67.5 124.6v1.8h22.1M67.5 124.3v.3"/>
<path d="M67.5 124.6h19.7M68.8 126.4h.1M68.8 124.3v-9.4h-7.8v8.7l4.6 .7h3.4v-1.4h18.2v2M68.8 121.8h.2l-.2 .3M69 126.4h.1M69 123.1h18.2M87.2 124.9v1.5M87.2 124.9h2.4M89.6 126.7l.1 .5M89.6 126.7h19.7M89.7 127.2h3.8M93.6 127.2h.1"/>
<path d="M93.6 127.2h-.1M93.7 127.2v-20.9l15.6 .1-.2 20.8M93.7 127.2h15.4M109.3 129.5h3.9M109.3 127.2h-.2M109.4 129.9h3.7M113.2 120.1h67.4M113.2 120.8h67.7M113.2 129.6h65.7M113.2 127.8h65.9M113.2 127.2h66.5M113.2 129.7l-.1 .2"/>
<path d="M178.3 128.6l2 4.9M178.6 128.4l2 4.9M182.3 124.4l-4 4M182.6 124.6l-4 4M188.3 128.6l2 4.9M188.6 128.4l2 4.9M188.9 129.6h87M189.1 127.8h86.8M189.7 127.2h86.2M190.6 120.1h85.3M190.9 120.8h85M192.3 124.4l-4 4"/>
<path d="M192.6 124.6l-4 4M275.9 129.7h3.8M275.9 129.9h3.8M279.7 129.7v.2M279.7 129.7h.2M279.9 129.7l-.2 .2M331 128.5l.6 .2-.6 .1zM331.6 128.7l-19.1 .1M331.6 132.9l.6-.2v.3zM331.6 132.9h2.6M331.6 129.6l.7 .6h4.3l.3-.3M332.2 129.7h.2"/>
<path d="M332.2 129.7l.2 .2M332.2 127.2l-.6 .6v7.1M332.4 129.7v.2M332.4 129.7h25.6M332.4 129.9h25.6M333.7 120.2l.3 .4M333.7 127.7l.3 .5M333.8 127.2l-.1 .5M333.8 127.2l.4 .4M334.2 120.1l.4 .4M334.2 120.1l-.5 .1M334.2 120.1l-.2 .5"/>
<path d="M334.2 127.6l.4 .4M334.2 127.6l-.5 .1M334.2 127.6l-.2 .6M334.4 127l.4 .5M334.4 127l-.6 .2M334.4 127l-.2 .6M334.6 120.5l-.6 .1M334.6 128l-.6 .2M334.8 127.5l-.2 .5M334.8 127.5l-.6 .1M343.1 132.9h7.7M344.6 132.7l.6 .2-.6 .1z"/>
<path d="M345.2 132.9l.6-.2v.3zM345.2 132v2.9M353.6 129.9l.3 .3h14M354.4 132.9h4.5M355.6 120.2l.4 .4M355.6 127.7l.4 .5M355.8 127.2l-.2 .5M355.8 127.2l.8 .8M356.2 120.1l-.2 .5M356.2 120.1l-.6 .1M356.4 127l.4 .5M356.4 127l-.6 .2"/>
<path d="M356.4 127l-.4 1.2M356.6 120.5l-.6 .1M356.6 128l-.6 .2M356.8 127.5l-.2 .5M356.8 127.5l-1.2 .2M358 129.7h.2M358 129.7v.2M358.2 129.7l-.2 .2M358.2 127.2l.7 .7v7M358.3 132.7l.6 .2-.6 .1zM358.9 129.6l-.7 .6M365.8 129.6h.3l-.2 .6z"/>
<path d="M61 173.6h-.7v8.9M61 173h8M61.4 171.8v-1.8h7v1.8M65.6 171.8v1.2M66.4 177.1v.9h.7M66.4 177.1h1.1M67.1 176.1h-.7v1M67.3 176.1h-.2v1.9h.4M67.3 170v1.8M67.5 176h-.2v2M67.5 176v2.2h1v8.6M69 174.3l-.5-.1v1.5h-1"/>
<path d="M69 172.5v1.8M69 174.3h18.2M71.4 172.5v-1.2h6.1v1.2M73.1 171.3v-1.8h2.5v1.8M87.2 175.8l-19.7 .2M87.2 172.5v1.5M87.2 174v2h-19.7M87.2 174h2.4M89.6 164.2l.6-.1v.3zM89.6 162.3v30.5M89.6 164.2h18M89.6 172.5h-20.8v-.7h-7.8v4.8h5.4"/>
<path d="M89.7 171.7v21.6M89.7 171.7l-.1 .5h19.7M89.7 171.7h3.8M93.5 171.7v21.6M93.5 171.7l.1 .1M93.6 171.8v21.4M93.6 171.8v.4M93.6 172.2v20.6M93.6 171.7h15.6M109.3 171.8v21.4M109.3 169.9h3.9M109.4 169.5l-.1 .1v25.7l.1 .2"/>
<path d="M109.4 169.5v26M109.4 169.5h3.7M111.1 164.2h23.1M113.1 169.5v26M113.1 169.5l.1 .1M113.2 177.8h65.8M113.2 173.8h67.5M113.2 174.2h67.1M113.2 169.6h68.5M113.2 168.9h68.3M113.2 177.2h65.6M121 164.1l.6 .1-.6 .2z"/>
<path d="M121.6 162.3v20.2M121.6 164.2l.6-.1v.3zM133.7 179.3l-1.1 2.9M135.7 168.2v.2M135.9 168h.4M136.5 168.2v.2l-.8 .1M143.6 168.8a.5 .5 0 0 1-.2-.8 .5 .5 0 0 1 .8 0 .5 .5 0 0 1-.3 .8M144.7 167.2h.5M144.9 167.2v1.6M145.7 179.7h2.3M145.9 168.8a.5 .5 0 0 1-.2-.8 .5 .5 0 0 1 .8 0 .5 .5 0 0 1-.2 .8M146.9 179.7v2.3"/>
<path d="M153.4 168.2v.2l.7 .1M154.2 170.6l-.2 .4M154.2 168.2v.2M154.2 170.7v.1M154.3 164.1l.6 .1-.6 .2zM154.9 164.2l.6-.1v.3zM154.9 162.3v20.2M154.9 167.7l-.4-.5h-9.2l-.4 .5-.4-.5h-9.2l-.4 .4v1.2M178.3 176.1l4 12.8M178.6 176l4 12.8M180.3 165.7l2 6.4M180.5 165.6l2 6.4-4 4 4 12.9-4 4 2 6.4"/>
<path d="M180.6 165.6l1 3.2M181.4 168.8h-68.2v27.3h66.3M181.6 168.8l1 3.2zM182.3 171.9l-4 4M182.6 172.2l-4 4M184.9 164.2h-45.4M188.3 176.1l4 12.8M188.6 176l4 12.8M188.8 177.2h87.1M189 177.8h86.9M190.2 164.2h43.2M190.3 165.7l2 6.4"/>
<path d="M190.4 174.2h85.5M190.5 165.6l2 6.4-4 4 4 12.9-4 4 2 6.4M190.6 165.6l2 6.4M190.7 173.8h85.2M191.5 168.9h84.4M191.7 169.6h84.2M192.3 171.9l-4 4M192.6 172.2l-4 4M220.3 164.1l.6 .1-.6 .2zM220.9 164.2l.6-.1v.3zM220.9 162.3v8.9M244.2 167.7l.4-.5h9.2l.4 .5"/>
<path d="M244.4 167.2h-.2v1.6M245.2 168.8a.5 .5 0 0 1-.2-.8 .5 .5 0 0 1 .8 0 .5 .5 0 0 1-.3 .8M252.6 168.2v.2l.8 .1v-.3M253.4 170.6l-.1 .4M253.4 170.7v.1M253.6 164.1l.6 .1-.6 .2zM254.2 171.2h31.6M254.2 164.2l.6-.1v.3zM254.2 162.3v18.5M264.4 164.2h-25.7M267.9 164.2h12M275.9 168.8v27.3"/>
<path d="M275.9 169.6h3.8M275.9 169.5h3.8M279.3 164.1l.6 .1-.6 .2zM279.7 169.5l.2 .1h-.2M279.7 169.5v.1M279.7 169.6v25.7M279.9 162.3v33M283.7 171.2v9M283.7 171.2l.2 .6h-.3zM287 168.8l.1 .6h-.3zM287 168.8v11.4M289 168.8h-97.6"/>
<path d="M342.7 179.8v3.6a2.49 2.49 0 0 0-2.5 2.5 2.49 2.49 0 0 0 2.5 2.5M344.7 179.8v3.6M60.3 182.5v8.8h7.2M60.3 182.5h8.2M67.1 190.4h-.7v1.8h.7M67.3 190.3v2M67.5 190.3h-.4v2h.4M67.5 190.6h19.7M68.1 188v.9h.7M68.1 188h.9M68.5 186.8h.5v1.2M68.5 186.8v.3"/>
<path d="M68.5 189.2v.9h-1M68.5 189.9h-1v2.6h19.7M68.5 188.9v.3M68.5 189.2h.5M68.8 187.1h-.7v.9M68.8 192.5h.2M69 188v1.1M69 187h-.2v2h18.4v2M69 190.6h.1M69 189.1v1.5M69 190.5v.2M69 189.1h18.2"/>
<path d="M87.2 191v1.5M87.2 192.5h2.4M87.2 191h2.4M89.6 192.8l.1 .5M89.6 192.8h19.7M89.7 193.3h3.8M93.6 192.8v.4M93.6 193.2l-.1 .1M93.6 193.2h15.6M109.3 195.1h3.9M109.4 195.5h3.7M112.5 198.6h2.2"/>
<path d="M112.7 199.5l.9 1.4M113.2 195.5h66M113.2 191.1h67M113.2 190.8h67.3M113.2 195.3l-.1 .2M113.6 198.6v2.3M114.4 199.5l-.8 1.4M120.8 182.5h31.4M121.5 192.9l.2 1.8M121.7 194.7l.1 .6h-.2zM121.7 194.7l.5 6.7h-24.2M122.4 182.5l.6-.2v.3z"/>
<path d="M146 180.6l.9 1.4M147.7 180.6l-.8 1.4M178.3 192.9l2 6.5M178.6 192.8l2 6.5M182.3 188.8l-4 4M182.6 189l-4 4M188.3 192.9l2 6.5M188.6 192.8l2 6.5M189.2 195.5h90.5M190.2 191.1h85.7M190.5 190.8h85.4M192.3 188.8l-4 4"/>
<path d="M192.6 189l-4 4M253.3 181.9l.6-.3a1.18 1.18 0 0 1 1.4 .6 .81 .81 0 0 1-.8 1.1h-.6a.82 .82 0 0 1-.8-.5 .82 .82 0 0 1 .2-.9zM253.4 182.5h1.6M254.2 194.7l.1 .6h-.3zM254.2 194.7l-.1 6.7h22.6M254.2 181.6v1.7M254.2 193.8h31.6M254.2 192.9v1.8M267.5 198.6h2.3M267.8 199.5l.9 1.4M268.7 198.6v2.3M269.5 199.5l-.8 1.4"/>
<path d="M275.9 195.3h3.8M279.7 195.3h.2M279.7 195.3v.2M279.9 195.3l-.2 .2M283.6 193.2h.3l-.2 .6zM283.7 183.8v10M286.8 195.5h.3l-.1 .6zM287 183.8v12.3M289 196.1h-99.6M336.7 183.4h8M338.6 187.8h.3l-.2 .6zM338.7 183.4l.2 .6h-.3z"/>
<path d="M338.7 183.4v7M342.7 181.8l.6-.2v.4zM342.7 181.8h4.9M344.1 181.6l.6 .2-.6 .2zM344.7 183.4a2.49 2.49 0 0 1 2.5 2.5 2.49 2.49 0 0 1-2.5 2.5h-8M356.8 183.8h10.2M101.1 201.8l-1.1 2.8M257.9 201.8l-1.1 2.8M4 245.2h123v47.8M4 253.7h123M4 259.4h123M52.4 245.2v47.8"/>
<path d="M83.5 253.7v5.7M104.7 253.7v5.7M216 253h200M216 248h65M216 258h65M228.6 243v15M255.2 243v15M281 243v50M296 243v30M346 243v30M361 243v30M381 253v20"/>
<path d="M392 253v20M416 243h-200v50M4 265h123M4 270.6h123M4 276.2h123M84.9 279.3h1.3M85.5 278.6v1.3M216 278h65M216 273h200M216 263h165M216 268h65M231 263v15"/>
<path d="M256 263v15M311 273v20M393.4 260.5l9-2.5v10l-9-2.5zM4 281.8h123M4 287.4h123M83.5 287.4v5.6M84.9 280.6h1.3M104.7 287.4v5.6M267.4 287.2h1.2M267.4 286h1.2M268 285.5v1.1"/>
<circle cx="101.4" cy="45.8" r="1.12"/>
<circle cx="101.4" cy="45.8" r="1.18"/>
<circle cx="115.1" cy="59.9" r=".99"/>
<circle cx="115.1" cy="49.9" r=".94"/>
<circle cx="115.1" cy="59.9" r=".95"/>
<circle cx="115.1" cy="49.9" r="1"/>
<circle cx="121.6" cy="43.6" r=".89"/>
<circle cx="132.1" cy="44.1" r="1.01"/>
<circle cx="132.1" cy="44.1" r=".83"/>
<circle cx="138.4" cy="44.1" r="1.12"/>
<circle cx="138.4" cy="44.1" r="1.16"/>
<circle cx="144.6" cy="44.1" r=".99"/>
<circle cx="144.6" cy="44.1" r=".4"/>
<circle cx="144.6" cy="44.1" r=".83"/>
<circle cx="150.8" cy="44.1" r="1.12"/>
<circle cx="150.8" cy="44.1" r="1.16"/>
<circle cx="157.1" cy="44.1" r="1.01"/>
<circle cx="157.1" cy="44.1" r=".83"/>
<circle cx="220.9" cy="43.6" r=".9"/>
<circle cx="254.2" cy="43.6" r=".89"/>
<circle cx="274.1" cy="59.9" r="1.01"/>
<circle cx="274.1" cy="49.9" r="1.01"/>
<circle cx="274.1" cy="59.9" r=".94"/>
<circle cx="274.1" cy="49.9" r=".94"/>
<circle cx="101.4" cy="64.1" r="1.12"/>
<circle cx="101.4" cy="64.1" r="1.17"/>
<circle cx="121.6" cy="66.3" r=".9"/>
<circle cx="132.1" cy="65.8" r="1.01"/>
<circle cx="132.1" cy="65.8" r=".83"/>
<circle cx="138.4" cy="65.8" r="1.14"/>
<circle cx="138.4" cy="65.7" r="1.12"/>
<circle cx="144.6" cy="65.8" r=".99"/>
<circle cx="144.6" cy="65.8" r=".4"/>
<circle cx="144.6" cy="65.8" r=".83"/>
<circle cx="150.8" cy="65.8" r="1.12"/>
<circle cx="150.8" cy="65.8" r="1.14"/>
<circle cx="155.3" cy="73.1" r=".99"/>
<circle cx="157.1" cy="65.8" r="1.01"/>
<circle cx="157.1" cy="65.8" r=".83"/>
<circle cx="220.9" cy="66.3" r=".91"/>
<circle cx="245.3" cy="69.1" r=".86"/>
<circle cx="245.4" cy="69.1" r=".9"/>
<circle cx="114.9" cy="115.8" r=".95"/>
<circle cx="114.9" cy="115.8" r="1"/>
<circle cx="136.2" cy="110.6" r=".89"/>
<circle cx="136.2" cy="110.5" r=".86"/>
<circle cx="136.3" cy="110.5" r="1"/>
<circle cx="140.4" cy="107.4" r=".99"/>
<circle cx="140.4" cy="107.4" r=".91"/>
<circle cx="140.4" cy="107.4" r=".33"/>
<circle cx="143.2" cy="107.4" r=".89"/>
<circle cx="143.3" cy="107.4" r=".86"/>
<circle cx="145.9" cy="107.4" r=".9"/>
<circle cx="145.9" cy="107.4" r=".86"/>
<circle cx="153.6" cy="110.5" r=".9"/>
<circle cx="153.6" cy="110.6" r="1"/>
<circle cx="153.6" cy="110.6" r=".87"/>
<circle cx="245.5" cy="110.6" r=".87"/>
<circle cx="245.5" cy="110.6" r=".9"/>
<circle cx="245.5" cy="110.6" r="1"/>
<circle cx="252.9" cy="110.6" r=".9"/>
<circle cx="252.9" cy="110.6" r="1"/>
<circle cx="252.9" cy="110.6" r=".87"/>
<circle cx="274.2" cy="115.7" r="1"/>
<circle cx="274.2" cy="115.8" r=".95"/>
<circle cx="334.2" cy="120.1" r="1.49"/>
<circle cx="334.2" cy="120.1" r="1.32"/>
<circle cx="334.2" cy="127.6" r="1.5"/>
<circle cx="334.2" cy="120.1" r="1.14"/>
<circle cx="334.2" cy="127.6" r="1.14"/>
<circle cx="334.2" cy="127.6" r="1.33"/>
<circle cx="334.2" cy="120.1" r="1.17"/>
<circle cx="334.2" cy="127.6" r="1.17"/>
<circle cx="356.2" cy="120.1" r="1.33"/>
<circle cx="356.2" cy="127.6" r="1.17"/>
<circle cx="356.2" cy="120.1" r="1.13"/>
<circle cx="356.2" cy="127.6" r="1.13"/>
<circle cx="356.2" cy="127.6" r="1.34"/>
<circle cx="356.2" cy="120.1" r="1.49"/>
<circle cx="356.2" cy="127.6" r="1.5"/>
<circle cx="121.6" cy="171.1" r=".9"/>
<circle cx="136.1" cy="168.3" r=".43"/>
<circle cx="143.8" cy="168.3" r=".4"/>
<circle cx="146.1" cy="168.3" r=".41"/>
<circle cx="153.7" cy="168.3" r=".43"/>
<circle cx="154.9" cy="171.1" r=".9"/>
<circle cx="220.9" cy="171.2" r=".91"/>
<circle cx="245.4" cy="168.4" r=".39"/>
<circle cx="253" cy="168.3" r=".41"/>
<circle cx="254.2" cy="171.1" r=".9"/>
<circle cx="121.6" cy="182.5" r=".83"/>
<circle cx="121.6" cy="193.8" r=".89"/>
<circle cx="133.2" cy="180.7" r=".98"/>
<circle cx="154.9" cy="182.5" r=".83"/>
<circle cx="154.9" cy="193.8" r=".89"/>
<circle cx="220.9" cy="193.8" r=".9"/>
<circle cx="253.9" cy="182.5" r="2.43"/>
<circle cx="254.2" cy="193.8" r=".89"/>
<circle cx="100.5" cy="203.2" r=".99"/>
<circle cx="257.4" cy="203.2" r=".98"/>
</g>
<path d="M412.4 262.3a2.5 2.5 0 0 0-4.1-1.1 2.5 2.5 0 0 0 1 4.2 2.5 2.5 0 0 0 3.2-2.9l-.1-.2" fill="none" stroke="#000" stroke-width=".3" stroke-dasharray="30.5 1.3 1.3 1.3" stroke-dashoffset="24.5" stroke-linecap="butt"/>
<path d="M414.8 261.5a5 5 0 0 0-8.3-2 5 5 0 0 0 2.2 8.3 5 5 0 0 0 6.2-6l-.1-.3" fill="none" stroke="#000" stroke-width=".3" stroke-dasharray="30.5 1.3 1.3 1.3" stroke-dashoffset="16.7" stroke-linecap="butt"/>
<g fill="none" stroke="#000" stroke-width=".3" stroke-dasharray="6.3 1.3 1.3 1.3 5.1">
<path d="M180.5 38.1l2 6.4M190.5 38.1l2 6.4M182.5 44.5l-4 4M192.5 44.5l-4 4M178.5 65.3l2 6.5M182.5 61.3l-4 4M188.5 65.3l2 6.5M192.5 61.3l-4 4M180.5 105.8l2 4.9M182.5 110.7l-4 4M190.5 105.8l2 4.9M192.5 110.7l-4 4"/>
<path d="M178.5 128.5l2 4.9M182.5 124.5l-4 4M188.5 128.5l2 4.9M192.5 124.5l-4 4M180.5 165.6l2 6.4M182.5 172l-4 4M190.5 165.6l2 6.4M192.5 172l-4 4M178.5 192.9l2 6.4M182.5 188.9l-4 4M188.5 192.9l2 6.4M192.5 188.9l-4 4"/>
</g>
<path d="M178.5 48.5l4 12.8M188.5 48.5l4 12.8M178.5 176l4 12.9M188.5 176l4 12.9" fill="none" stroke="#000" stroke-width=".3" stroke-dasharray="6.3 1.3 1.3 1.3 5.1" stroke-dashoffset="4.1"/>
<path d="M178.5 114.7l4 9.8M188.5 114.7l4 9.8" fill="none" stroke="#000" stroke-width=".3" stroke-dasharray="6.3 1.3 1.3 1.3 5.1" stroke-dashoffset="5.5"/>
<path d="M345.2 116.4v15.5" fill="none" stroke="#000" stroke-width=".3" stroke-dasharray="30.5 1.3 1.3 1.3" stroke-dashoffset="24.6"/>
<path d="M253.4 182.5h-.9M254.2 183.3v.8M254.2 181.6v-.8M255 182.5h.9" fill="none" stroke="#000" stroke-width=".3" stroke-dasharray="30.5 1.3 1.3 1.3"/>
<path d="M410 255.7v14.9" fill="none" stroke="#000" stroke-width=".3" stroke-dasharray="30.5 1.3 1.3 1.3" stroke-dashoffset="25"/>
<path d="M403.4 263l12.6-.1" fill="none" stroke="#000" stroke-width=".3" stroke-dasharray="30.5 1.3 1.3 1.3" stroke-dashoffset="26.1"/>
<path d="M216 248v5" fill="none" stroke="#000" stroke-width=".3" stroke-dasharray="30.5 1.3 1.3 1.3" stroke-dashoffset="29.9"/>
<path d="M118.8 65.8v-21.7M144.6 65.8v-21.7M243.9 65.8v-21.7M269.7 65.8v-21.7" fill="none" stroke="#f00" stroke-width=".3" stroke-dasharray="30.5 1.3 1.3 1.3" stroke-dashoffset="21.6"/>
<g fill="#000">
<path d="M331 128.5l.6 .2-.6 .1z"/>
<path d="M144 31.1l.6 .2-.6 .1zM89.6 31.3l.6-.2v.3zM279.3 35.3l.6 .1-.6 .2zM269.7 35.4l.6-.1v.3zM243.3 31.1l.6 .2-.6 .1zM144.6 31.3l.6-.2v.3zM344.6 132.7l.6 .2-.6 .1zM331.6 132.9l.6-.2v.3zM279.3 164.1l.6 .1-.6 .2zM254.2 164.2l.6-.1v.3zM344.1 181.6l.6 .2-.6 .2zM342.7 181.8l.6-.2v.4z"/>
<path d="M164.4 44.1l.2 .6h-.3zM164.3 65.2h.3l-.2 .6zM283.7 171.2l.2 .6h-.3zM283.6 193.2h.3l-.2 .6zM287 168.8l.1 .6h-.3zM286.8 195.5h.3l-.1 .6zM338.7 183.4l.2 .6h-.3zM338.6 187.8h.3l-.2 .6z"/>
<path d="M89.6 100.4l.6-.1v.2zM279.3 100.3l.6 .1-.6 .1zM132.1 39.1l.6-.2v.3zM156.5 38.9l.6 .2-.6 .1zM122.1 35.4l.6-.1v.3zM166.5 35.3l.6 .1-.6 .2zM132.1 66.6l-.2 .6h.3zM144.6 66.6l-.1 .6h.3zM89.6 35.4l.6-.1v.3zM118.1 35.3l.6 .1-.6 .2zM345.2 132.9l.6-.2v.3zM358.3 132.7l.6 .2-.6 .1zM89.6 164.2l.6-.1v.3zM121 164.1l.6 .1-.6 .2zM121.7 194.7l-.1 .6h.2zM254.2 194.7l-.2 .6h.3zM122.4 182.5l.6 .1v-.3zM154.9 164.2l.6-.1v.3zM220.3 164.1l.6 .1-.6 .2z"/>
<path d="M365.8 129.6h.3l-.2 .6zM365.9 104.2l.2 .6h-.3z"/>
<path d="M121.6 164.2l.6-.1v.3zM154.3 164.1l.6 .1-.6 .2z"/>
<path d="M220.9 164.2l.6-.1v.3zM253.6 164.1l.6 .1-.6 .2z"/>
</g>
<g font-size="6.3">
<text x="282.1" y="250.3">名称</text>
<text x="347.1" y="250.3">图号</text>
<text x="282.1" y="260.3">材质</text>
<text x="347.1" y="260.3">质量</text>
<text x="383.3" y="262.1">视</text>
<text x="383.3" y="269.9">图</text>
<text x="282.1" y="270.3">版次</text>
<text x="347.1" y="270.3">比例</text>
</g>
<g font-size="4.2">
<text x="4.8" y="237.6">注意：1.行走平行度（正面+侧面），450行程内，≤±0.03mm，1000行程内，≤±0.05mm。</text>
<text x="12.2" y="243.3">2.本体形变，450行程内，≤±0.03mm，1000行程内，≤±0.05mm。</text>
<text x="18.6" y="251.3">型号/规格</text>
<text x="70.6" y="251.3">GTH8-500-BC-M20-C4</text>
<text x="301.9" y="249.5">GTH8-500-BC-M20-C4</text>
<text x="14.4" y="258.3">螺杆型号/规格</text>
<text x="19.7" y="263.9">有效行程</text>
<text x="63.7" y="258.3">1605</text>
<text x="86.5" y="263.9">500</text>
<text x="89.9" y="258.3">1610</text>
<text x="111.7" y="258.3">1620</text>
<text x="19.7" y="269.5">精度等级</text>
<text x="87.6" y="269.5">C7</text>
<text x="259" y="267">2022/9/23</text>
<text x="19.7" y="275.2">马达容量</text>
<text x="70.6" y="275.2">200/400W（无刹车）</text>
<text x="15.4" y="280.8">重复定位精度</text>
<text x="86.7" y="280.8">0.02</text>
<text x="9.1" y="286.4">感应开关方式及数量</text>
<text x="72.7" y="286.4">外挂型三只（C4）</text>
<text x="15.5" y="292">建议最快速度</text>
<text x="60.5" y="292">250MM/S</text>
<text x="86.7" y="292">500MM/S</text>
<text x="106.4" y="292">1000MMM/S</text>
</g>
<g font-size="4.1">
<text x="257.3" y="184">I</text>
<text x="360.9" y="182.7">I</text>
<text x="356.8" y="187.9">1 : 1</text>
</g>
<g font-size="3.5">
<text x="98.9" y="32.5">165 滑台原点位置</text>
<text x="187.4" y="32.5">500 有效行程</text>
<text x="50.6" y="36.7">87.50 滑台极限位置 1</text>
<text x="146.5" y="36.7">135</text>
<text x="147.4" y="40.3">75</text>
<text x="281.7" y="36.7">30.50 滑台极限位置 1</text>
<text x="165.7" y="56.3" transform="rotate(-90 165.7 56.3)">65</text>
<text x="111.1" y="74.4">4 x M6 贯穿</text>
<text x="146.5" y="74.4">2 x</text>
<text x="158.3" y="74.4">5</text>
<text x="166.6" y="74.4">8</text>
<text x="185.8" y="101.6">773</text>
<text x="367.2" y="119.8" transform="rotate(-90 367.2 119.8)">78</text>
<text x="312.1" y="128.2">基准面</text>
<text x="334.3" y="134.1">40.70</text>
<text x="350.9" y="134.1">41</text>
<text x="107.6" y="165.5">96</text>
<text x="134.2" y="165.5">100</text>
<text x="184.9" y="165.5">400</text>
<text x="233.4" y="165.5">100</text>
<text x="264.4" y="165.5">77</text>
<text x="124.4" y="182">2 x</text>
<text x="135.9" y="182">5 H7</text>
<text x="149.8" y="182">4</text>
<text x="285" y="183.8" transform="rotate(-90 285 183.8)">68</text>
<text x="288.3" y="183.8" transform="rotate(-90 288.3 183.8)">82</text>
<text x="347.7" y="183.1">2</text>
<text x="98" y="200.9">10 x M6</text>
<text x="116.4" y="200.9">15</text>
<text x="256.6" y="200.9">4 x M6</text>
<text x="271.5" y="200.9">15</text>
<text x="338.3" y="201" transform="rotate(-90 338.3 201)">+0.012</text>
<text x="341.8" y="199.2" transform="rotate(-90 341.8 199.2)">0</text>
<text x="103.3" y="204.4">5.40 贯穿</text>
<text x="260.1" y="204.4">5.40 贯穿</text>
<text x="341.8" y="204.5" transform="rotate(-90 341.8 204.5)">5</text>
<text x="221.4" y="246.8">1</text>
<text x="221.4" y="251.8">2</text>
<text x="218.8" y="256.8">序号</text>
<text x="232.2" y="256.8">修 订 版 次</text>
<text x="257.5" y="256.8">设计变更编号</text>
<text x="228.2" y="261.8">设</text>
<text x="240.1" y="261.8">计</text>
<text x="252" y="261.8">变</text>
<text x="263.9" y="261.8">更</text>
<text x="219.1" y="266.7">设 计</text>
<text x="368.3" y="269.3">1:3</text>
<text x="219.1" y="271.7">校 核</text>
<text x="219.1" y="276.7">批 准</text>
<text x="222.9" y="282.7">技术要求：</text>
<text x="231.8" y="287.3">1、未标注公差全部 0.1</text>
<text x="231.7" y="291.8">2、未标注倒角全部C0.3</text>
</g>
</svg>
